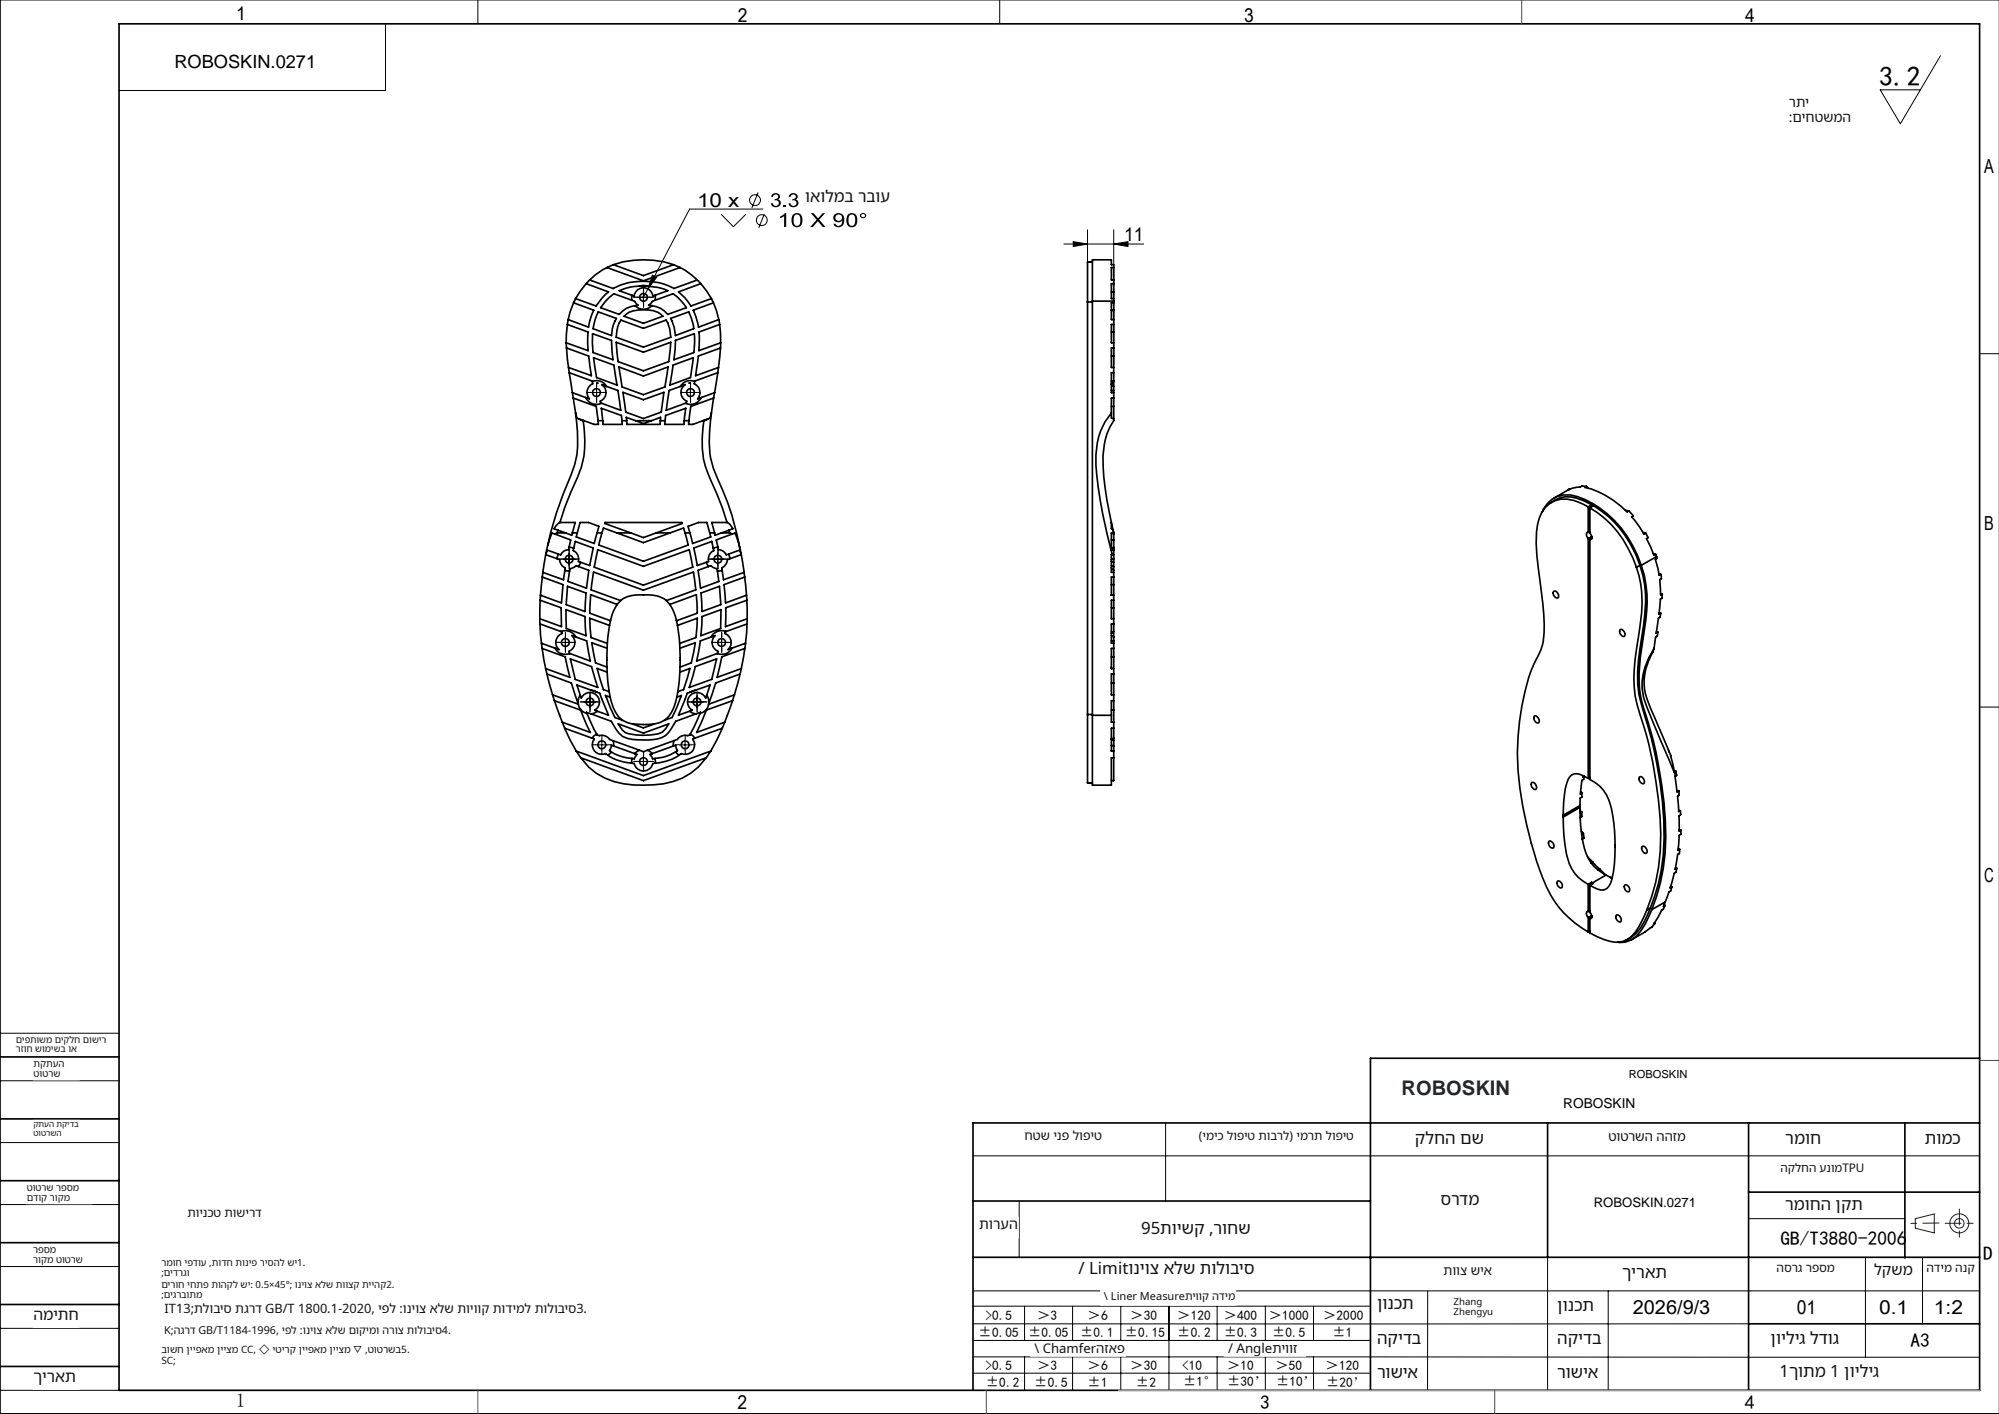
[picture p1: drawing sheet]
<svg xmlns="http://www.w3.org/2000/svg" width="420mm" height="297mm" viewBox="0 0 420 297" stroke-linecap="round" stroke-linejoin="round" font-family="sans-serif">
<g fill="none" stroke="#000" stroke-width=".21">
<path d="M100.4 0v5M210 0v5M420 0h-419.9v297h419.9M81 5v14h-56M407.7 11.7l-8.4 14.3-4.3-7.1h8.5M137.1 57.8l.9 .4-1.9 2.5zM151.5 45l2.6 2.6 2.6-2.6M159.3 40.4l-1.3 3.3M160.7 44.6l-1.3 3.3M187 43.9h-42.1l-8.8 16.8M223.5 51.3h16.8M225.5 50.8l3 .5-3 .5z"/>
<path d="M228.5 48.3v6.8M234 51.3l3-.5v1zM234 48.3v28.4M133.9 62.4h2.6M135.2 61.2v2.5M136.1 60.7l-.9 1.7M415.9 74.3h4.1M124.1 82.4h2.5M125.3 81.2v2.5M143.8 82.4h2.5M145.1 81.2v2.5M118.3 117.4h2.5"/>
<path d="M119.6 116.2v2.5M149.6 117.4h2.5M150.8 116.2v2.5M117.5 134.9h2.5M118.8 133.7v2.5M150.4 134.9h2.5M151.6 133.7v2.5M122.7 147.5h2.5M124 146.2v2.5M125.2 156.5h2.5M126.4 155.2v2.5M133.9 159.9h2.6"/>
<path d="M135.2 158.7v2.5M142.7 156.5h2.5M143.9 155.2v2.5M145.2 147.5h2.5M146.4 146.2v2.5M415.9 148.5h4.1M0 217h25M0 227h25M0 240h25M244.9 236v16.3M0 253h25M204.4 242.8h211.5"/>
<path d="M214.1 252.4v11.8M367.4 256h32.8M0 266h25M0 279h25M204.4 271.1h211.5M204.4 278.1h163M204.4 274.4h83.5M215.3 274.4v7.1M225.4 274.4v7.1M235.5 274.4v7.1M245.6 274.4v17.6M255.7 274.4v7.1"/>
<path d="M265.9 274.4v7.1M276 274.4v7.1M300 271.1l-.1 21M325.2 264.1v27.9M337.9 271.1v20.9M391.9 264.1v21M403.9 264.1v14M0 292h25M204.4 285l211.5 .1M204.4 288.4h83.5M204.5 281.5h83.5M215.3 285v7"/>
<path d="M225.4 285v7M235.5 285v7M255.7 285v7M265.9 285v7M276 285v7M287.9 292h128"/>
<circle cx="158.6" cy="42" r="1.15"/>
<circle cx="160" cy="46.2" r="1.14"/>
</g>
<g fill="none" stroke="#191924" stroke-width=".21">
<path d="M402.4 256l4-1v4l-4-1z"/>
<circle cx="411.7" cy="257" r="1"/>
<circle cx="411.7" cy="257" r="2"/>
</g>
<g fill="none" stroke="#000" stroke-width=".21" stroke-dasharray="30.5 1.3 1.3 1.3">
<path d="M134 62.4h-.9M135.2 61.2v-.8M135.2 63.7v.8M136.5 62.4h.8M124.1 82.4h-.8M125.4 81.2v-.8M125.4 83.7v.8M126.6 82.4h.8M143.8 82.4h-.8M145.1 81.2v-.8M145.1 83.7v.8M146.3 82.4h.9"/>
<path d="M118.3 117.4h-.8M119.6 116.2v-.8M119.6 118.7v.8M120.8 117.4h.9M149.6 117.4h-.8M150.8 116.2v-.8M150.8 118.7v.8M152.1 117.4h.8M117.5 134.9h-.8M118.8 133.7v-.8M118.8 136.2v.8M120 134.9h.9"/>
<path d="M150.4 134.9h-.8M151.6 133.7v-.8M151.6 136.2v.8M152.9 134.9h.8M122.7 147.4h-.8M124 146.2v-.8M124 148.7v.8M125.2 147.4h.8M125.2 156.4h-.8M126.5 155.2v-.8M126.5 157.7v.8M127.7 156.4h.8"/>
<path d="M134 159.9h-.9M135.2 158.7v-.8M136.5 159.9h.8M142.7 156.4h-.8M144 155.2v-.8M144 157.7v.8M145.2 147.4h-.8M145.2 156.4h.8M146.5 146.2v-.8M146.5 148.7v.8M147.7 147.4h.8M135.2 161.2v.8"/>
</g>
<g fill="none" stroke="#000" stroke-width=".35">
<path d="M25 5h390.9v287h-390.9zM123.2 59.6l4.6 1.7-1.3 1.2-1.3 1.8-4.3-1.6M123.2 59.6l-2.3 3.1M123.9 58.8l4.9 1.8a14.1 14.1 0 0 1 12.8 0l4.9-1.8M123.9 58.8l-.7 .8M127.5 56.2l-2.3 1.4-1.3 1.2M127.5 56.2l7.7 2.8 7.7-2.8M128.9 55.6a20.1 20.1 0 0 1 12.6 0M128.9 55.6l6.3 2.3 6.3-2.3M128.9 55.6l-1.4 .6M141.5 55.6l1.4 .6M142.9 56.2l2.3 1.5 1.3 1.1"/>
<path d="M146.5 58.8l.7 .8M147.2 59.6l-4.6 1.7 1.3 1.2 1.3 1.8 4.3-1.6M147.2 59.6l2.3 3.1M228.5 55.1l1-.1zM228.5 55.1v8.4M234 56.2h-.5v2.6h.5M234 59.6h-.5v3.1h.5v.5M119 72v1.1M119 73.1l4.7 1.7 .5 4.1-4.7-1.7M119 73.1l.5 4.1M119.2 68.2l4.3 1.5 .1 4-4.6-1.7M119.2 68.2l-.2 3.8"/>
<path d="M119.4 67.1l-.2 1.1M119.5 77.2l.1 1.1M119.6 78.3l.7 4.2M119.6 78.3l4.9 1.8M120.5 63.6l4.2 1.6-.6 1.7-.5 1.8-4.2-1.6M120.5 63.6l-.7 1.9-.4 1.6M120.9 62.7l-.4 .9M124.5 70.1l4 1.4 .3 4.1-4.2-1.6zM124.7 75.1l4.3 1.6 .6 4.2-4.3-1.6zM125.7 65.5l3.8 1.4a7 7 0 0 0-1 3.6l-3.9-1.5 .4-1.7zM129.5 71.9l5.7 2.1 5.7-2.1-.4 4-5.3 2-5.3-2zM130 77.1l5.2 1.9 5.2-1.9-.7 4.2-4.5 1.6-4.5-1.6z"/>
<path d="M130.5 67.2l4.7 1.8 4.7-1.8 .8 1.9 .2 1.7-5.7 2.1-5.7-2.1a6.3 6.3 0 0 1 1-3.6zM131.1 66.4a5.8 5.8 0 0 1 5.1-1.3 4 4 0 0 1 3.1 1.3l-4.1 1.5zM132.8 62v1.1M132.8 62l.4 .2a2.01 2.01 0 0 1 2-1.8 2.01 2.01 0 0 1 2 1.8l.5-.2M132.8 63.1l-3.8-1.4-1.7 1.5-1.1 1.4 3.9 1.4a4.8 4.8 0 0 1 3.3-1.8M132.8 63.1l.6 .2 .7 .8-.7 .1M133.4 64.2a2.51 2.51 0 0 0 3.6 0M134.3 60.1a2.2 2.2 0 0 1 1.8 0M134.3 60.1h1.8M134.3 60.1h-.7a9.8 9.8 0 0 0-3.5 1l2.7 .9M136.1 60.1a10.4 10.4 0 0 1 4.2 1l-2.6 .9M137.6 63.1l3.8-1.4a11.1 11.1 0 0 1 2.8 2.9l-3.9 1.4a4.9 4.9 0 0 0-3.3-1.8"/>
<path d="M137.6 63.1l-.6 .2-.7 .8 .7 .1M137.7 62l-.1 1.1M140.9 66.9l3.8-1.4 .1 .1a8.9 8.9 0 0 1 1 3.4l-3.9 1.5-.3-1.8zM141.4 76.7l4.3-1.6-.6 4.2-4.3 1.6zM141.9 71.5l4-1.4-.1 3.9-4.2 1.6zM149.5 62.7l.4 .9M149.9 63.6l-4.2 1.6 .5 1.3 .6 2.2 4.2-1.6M149.9 63.6l.6 1.5 .5 2M150.8 78.3l-.7 4.2M150.8 78.3l-4.9 1.8M151 77.2l-.2 1.1M151 67.1l.2 1.1"/>
<path d="M151.2 68.2l-4.3 1.5-.1 4 4.6-1.7M151.2 68.2l.2 3.8M151.4 73.1l-4.7 1.7-.5 4.1 4.8-1.7M151.4 73.1l-.4 4.1M151.4 72v1.1M228.5 63.5v86.6M228.5 63.2v.2M229.5 63.4l-1 .1M229.5 63.2v87M229.5 63.2h4.5M233.5 74.8h.5M233.5 69.7h.5"/>
<path d="M233.5 65.2h.5M233.5 61.3h.5M234 63.2v.4M234 63.6h-.5v3.5h.5v1.1M234 68.2h-.5v3.8h.5v1.1M234 73.1h-.5v4.1h.5v1.1M234 78.3h-.5v4.2h.5v1.1M234 61.3v-5.7h-.5v-1h-4v8.6M234 69.7v2.2M234 65.2v1.9M234 74.8v2.3M234 61.3v1.3"/>
<path d="M234 63.6v1.6M234 68.2v1.5M234 73.1v1.7M234 78.3v1.8l-.5 .5M120.3 82.5l.1 1.1M120.3 82.5l2.7 1M120.4 83.6l4.9 1.8 .4 3M120.4 83.6l.5 3.1M120.9 86.7l.3 1.1 .5 .2M120.9 86.7a36.1 36.1 0 0 1 .3 8.8l-.5 2.2-.7 2.1a73.8 73.8 0 0 0-4.9 14.8M121.7 88l.8 .4M121.7 88l1 .4"/>
<path d="M122.5 88.4a21.6 21.6 0 0 1-2.6 15l-1.2 3.1-1 3.2M122.5 88.4h.2M122.7 88.4l2.1 .7h.9v-.7M123 83.5a2.48 2.48 0 0 0 3.4 1.2M124.5 80.1a2.42 2.42 0 0 1 3 1.1M124.5 80.1v.5a2.01 2.01 0 0 0-.7 3.2l-.8-.3M125.6 80.5h.1M125.7 88.4h.9M126.6 88.4l-.3-2.6 4.3 1.5 .1 1.1M126.6 88.4l.1 .7h4v-.7M127.5 81.2l2.3 .8 .6 4.2-4-1.5M127.5 81.2l-1.1-.4a1.99 1.99 0 0 1-.3 3.5l.1 .3 .2 .1"/>
<path d="M130.7 88.4h1M130.9 82.4l4.3 1.6 4.3-1.6-.6 4.2-3.7 1.3-3.7-1.3zM131.7 88.4l-.1-.7 3.6 1.3 1.7-.6M131.7 88.4v.7h7v-.7M133.5 88.4h3.4M136.9 88.4l1.9-.7-.1 .7M138.7 88.4h1M139.7 88.4l.1-1.1 4.3-1.5-.3 2.6M139.7 88.4v.7h4l.1-.7M142.9 81.2l-2.3 .8-.6 4.2 4-1.5M142.9 81.2l1.1-.4a1.99 1.99 0 0 0 .3 3.5l-.1 .3-.2 .1M143.8 88.4h.9"/>
<path d="M144.7 88.4v.7h.9l2.1-.7M144.9 80.5h.1M145.9 80.1a2.42 2.42 0 0 0-3 1.1M145.9 80.1v.5a2.06 2.06 0 0 1 .7 3.2l.8-.3M147.4 83.5a2.51 2.51 0 0 1-3.4 1.2M147.7 88.4h.2M147.9 88.4a20.2 20.2 0 0 0 1.4 12.5l2.5 5.8 1 3M148.7 88l-.8 .4M148.7 88l-1 .4M149.5 86.7l-.3 1.1-.5 .2M149.5 86.7a25.4 25.4 0 0 0 .4 11.6l.8 2.1a55.9 55.9 0 0 1 4.7 14.7M149.9 83.6l-4.8 1.8-.4 3"/>
<path d="M149.9 83.6l-.4 3.1M150.1 82.5l-.2 1.1M150.1 82.5l-2.7 1M233.5 86.7a15 15 0 0 0-3.2 11 100.5 100.5 0 0 0 3.4 18.8M233.5 86.7v1.1l.5 .2v.3a14.9 14.9 0 0 0-2.2 9.7 69 69 0 0 0 1.7 11.7M233.5 80.8l.5 .4M233.5 80h.5M233.5 85.4h.5M233.5 82h.5M234 83.6h-.5v3.1M234 80.2v1M234 85.4v2.5"/>
<path d="M234 81.2v1.2M234 83.6v1.8M114.7 116.5l-.6 3.7M114.7 116.5l2.4 .9M114.9 115.5l-.2 1M114.9 115.5h.1M115 115.5l-.3 1M115 115.5l2.3 .9M116.6 112.2l-.6-.2-1.1 3.5M116.6 112.2l3.3 1.2-.3 1.6M117.1 111.9l-.5 .3M117.1 117.4l.5 .1a2.09 2.09 0 0 0 1.1 1.8v.5"/>
<path d="M117.1 111.9h1.7M117.2 111.4l-.1 .5M117.2 111.4l1.6 .5M117.3 116.4l-.2 1M117.7 109.7a2.09 2.09 0 0 0-1.3 1.4l.8 .3M117.7 109.7h3.2l-.6 2.2M118.7 119.8l1 .1M118.7 119.8l-.3 2-4.3-1.6M118.8 111.9l1.3 .5 .2-.5M119.6 115l.9 .1M119.6 115l-.1 .5a1.91 1.91 0 0 0-1.7 1.1l-.5-.2M120.3 111.9h1"/>
<path d="M120.5 115.1l.4-1.4 3.7 1.4-.7 3.7-1.9-.7M120.5 115.1l-.1 .5a2.02 2.02 0 0 1 1.1 2.3l.5 .2M121.3 111.9l-.2 .9 3.7 1.4 .6-2.3M121.3 111.9l.6-2.2h1.7l2.2 .9-.4 1.3M121.5 119l2.2 .8-.5 3.7-3.9-1.4 .4-2.2M121.5 119l-.5-.2-.4 .4-.9 .2v.5M122 118.1l-.5 .9M125.4 111.9h1.1M125.6 115.5l9.6 3.5 9.6-3.5 .8 3.6-10.4 3.8-10.4-3.8zM126.5 111.9l-.7 2.6 9.4 3.4 9.4-3.4-.7-2.6M126.5 111.9l.3-1 2.8 1M129.6 111.9h2.9"/>
<path d="M129.6 111.9l5.6 2.1 8.4-3.1 .3 1M132.5 111.9l-5.4-1.9v-.3h16.2v.3l-5.4 1.9M132.5 111.9l2.7 1 2.7-1M137.9 111.9h2.9M143.9 111.9h1.1M145 111.9l.5 2.3 3.8-1.4-.2-.9M145 111.9l-.4-1.3 2.2-.9h1.7l.6 2.2M148.4 118.1l.5 .9M148.9 119l-2.3 .8 .6 3.7 3.8-1.4-.3-2.2M148.9 119l.5-.2 .4 .4 .9 .2v.5M149.1 111.9h1M149.9 115.1l-.4-1.4-3.7 1.4 .7 3.7 1.9-.7"/>
<path d="M149.9 115.1l.1 .5a2.02 2.02 0 0 0-1.1 2.3l-.5 .2M150.1 111.9l.1 .5 1.4-.5M150.8 115l-.9 .1M150.8 115l.2 .5a1.91 1.91 0 0 1 1.6 1.1l.5-.2M151.6 111.9h1.7M151.7 119.8l-1 .1M151.7 119.8l.3 2 4.4-1.6M152.8 109.7a2.24 2.24 0 0 1 1.2 1.4l-.8 .3M152.8 109.7h-3.3l.6 2.2M153.1 116.4l.2 1M153.2 111.4l.1 .5M153.2 111.4l-1.6 .5"/>
<path d="M153.3 111.9l.5 .3M153.3 117.4l-.5 .1a2.09 2.09 0 0 1-1.1 1.8v.5M153.8 112.2l.6-.2 1.1 3.5M153.8 112.2l-3.3 1.2 .3 1.6M155.4 115.5l.3 1M155.4 115.5l-2.3 .9M155.5 115.5l.3 1M155.5 115.5h-.1M155.7 116.5l-2.4 .9M155.8 116.5l.6 3.7M233.5 109.7v1.4l.4 .3 .1 .5M233.5 117.9l.5 .2v.9"/>
<path d="M233.5 113.4h.5M233.5 118.8l.5 .2M233.5 119.3l.5 .5M233.5 109.7l.5 2.2M233.7 116.5h-.2v3.7h.5v1M233.7 116.5h.3M234 111.9v.3M234 112.2l-.5-.2v3.5h.5v1.9l-.5 .1M234 115l-.4 .5M234 112.2v2.8M234 115.1v.4M234 117.4v.6"/>
<path d="M234 119v1.2M234 115l-.5 .5M324.1 107.4a5.5 5.5 0 0 1 7.3-3.1 22.3 22.3 0 0 1 13.4 14.4M326.4 105.2l-.7 .5M326.4 105.2a5.1 5.1 0 0 1 4.8-.6l1.6 .6 1.6 .8M333.3 102.2l-.9-.1-.4 .2-1.7 .2-.9 .4 .4-.2-3.3 1.9M333.3 102.2l-.3 .2a18.6 18.6 0 0 1 8.9 5.1l.3-.2M333.3 102.2l.4 .3M333.7 106.5a10.8 10.8 0 0 0-5.8-1.7 6 6 0 0 0-4.9 5.4 28.4 28.4 0 0 0 .2 8.9l.6 5.2a32.8 32.8 0 0 1 .3 11.1l-.4 1.1-1.5 3.1a39.5 39.5 0 0 0-2.9 11.9 58.1 58.1 0 0 0 1.4 21.7l2.1 7.6a28.3 28.3 0 0 0 5.7 10.9 22.9 22.9 0 0 0 5.2 4.1M333.7 111.8a.71 .71 0 0 0-.4 .7 .71 .71 0 0 0 .4 .6M333.7 106.5v5.3M333.7 113.1v50.4"/>
<path d="M334 106.7l.8-.5a22.1 22.1 0 0 1 9.8 12.5M334 106.7a22.1 22.1 0 0 1 9.8 12.4M334 113.3v50.4a8.2 8.2 0 0 1 4.6 6.3 38.5 38.5 0 0 1 0 14.8 2.36 2.36 0 0 1-2.3 2.1l-2.3-1M334 106.7v5.3l.5 .9a.33 .33 0 0 1-.5 .4M334 111.7l-.3 .1M334.4 106l-.7 .5M334.4 106v.4M334.4 112.7v.4M334.4 112.7h.1M334.4 112.7l-.7 .4M334.4 113.1l-.4 .2M341.5 107.2l.7 .1"/>
<path d="M342.2 107.3l1 1-.4 .2 1.7 2.2 .9 1.5 .4-.2M343.8 119.1a24.7 24.7 0 0 1 .7 13 46.3 46.3 0 0 0-.9 14.2l.4 1.9a86 86 0 0 1 4.8 30.6 38.4 38.4 0 0 1-2.8 12.3M344.6 118.7a25.3 25.3 0 0 1 .7 12.8l-.4 2.5a29.8 29.8 0 0 0 0 14 90.1 90.1 0 0 1 4.7 28 39 39 0 0 1-2.9 14.7M344.6 118.7l-.8 .4M344.8 118.7a25.3 25.3 0 0 1 .7 13.2 51.7 51.7 0 0 0-1 12.9 41.1 41.1 0 0 0 1.9 7.5 84.7 84.7 0 0 1 3.4 26.9 40.5 40.5 0 0 1-2.7 11.9M345.2 111.9l.6 .1M345.8 112l.5 .9-.4 .2 1.6 3.5 .3-.2M347.4 116.3l.4 .1M347.8 116.4l.3 .5M348.1 116.9l.1 .4-.4 .2 .8 3.3 .4-.2M348.1 116.9l-3.3 1.8M113.4 130l.1 1.1"/>
<path d="M113.5 131.1l.3 4M113.5 131.1l4.3 1.5M113.5 126.1l4.4 1.6 .1 3.9-4.6-1.6M113.5 126.1l-.1 3.9M113.6 125l-.1 1.1M113.8 135.1l.1 1.1M113.8 135.1l2.8 1M113.9 136.2l4.8 1.8 1 4.3-5-1.9M113.9 136.2l.8 4.2M113.9 121.2l-.3 3.8M113.9 121.2l4.4 1.6-.3 3.8-4.4-1.6M114.1 120.2l-.2 1"/>
<path d="M116.6 136.1a2.55 2.55 0 0 0 3.1 1.2M117.8 132.6a2.52 2.52 0 0 1 3.2 1.2M117.8 132.6l.2 .1 .1 .4a2.02 2.02 0 0 0-.7 3.4l-.8-.4M118.9 128.1l4 1.4 .2 4-4.1-1.5zM119.2 123.2l3.9 1.4-.2 3.8-3.9-1.4zM119.8 138.4l4.5 1.6 1.3 4.4-4.7-1.7zM121 133.8l2.3 .8 .7 4.2-4.3-1.5M121 133.8l-.8-.3a2.01 2.01 0 0 1-.6 3.3l.1 .5M127.6 136.2l-3.3-1.2 .8 4.2 2.4 .9M127.6 136.2l-.1 3.9M127.6 135.1v1.1M128.1 131.4l-4.2-1.5 .3 4 3.4 1.2"/>
<path d="M128.1 131.4l-.5 3.7M128.3 130.4l-.2 1M129.7 127l-5.6-2.1-.2 3.9 4.4 1.6M129.7 127l-.9 1.7-.5 1.7M130.4 126.1l-6.2-2.2 .5-3.7 10.5 3.8 10.5-3.8 .5 3.7-6.2 2.2M130.4 126.1a7.7 7.7 0 0 1 5.3-1.1l1.7 .1a5 5 0 0 1 2.6 1M130.4 126.1l-.7 .9M140 126.1l.7 .9M140.7 127l5.6-2.1 .2 3.9-4.4 1.6M140.7 127l.9 1.7 .5 1.7M142.1 130.4l.2 1M142.3 131.4l4.2-1.5-.3 4-3.4 1.2"/>
<path d="M142.3 131.4l.5 3.7M142.8 135.1l.1 5M142.8 136.2l3.3-1.2-.9 4.2-2.3 .9M147.3 124.6l3.9-1.4 .2 3.8-3.9 1.4zM147.5 129.5l4-1.4-.1 3.9-4.2 1.5zM149.4 133.8l-2.3 .8-.7 4.2 4.3-1.5M149.4 133.8l.8-.3a2.01 2.01 0 0 0 .6 3.3l-.1 .5M152.6 132.6a2.52 2.52 0 0 0-3.2 1.2M152.6 132.6l-.2 .1-.1 .4a2.02 2.02 0 0 1 .7 3.4l.8-.4M153.8 136.1a2.49 2.49 0 0 1-3.1 1.2M156.4 120.2l.1 1M156.5 121.2l-4.4 1.6 .3 3.8 4.4-1.6"/>
<path d="M156.5 121.2l.3 3.8M156.5 136.2l-4.8 1.8-1 4.3 5.1-1.9M156.5 136.2l-.7 4.2M156.6 135.1l-.1 1.1M156.6 135.1l-2.8 1M156.8 125l.1 1.1M156.9 126.1l-4.4 1.6-.1 3.9 4.6-1.6M156.9 126.1l.1 3.9M157 131.1l-.4 4M157 131.1l-4.4 1.5M157 130v1.1M233.5 125h.5v1.1"/>
<path d="M233.5 133.5l.5 .3M233.5 125h.1M233.5 132.7h.4M233.5 127.7h.5M233.5 138h.5M233.5 122.8h.5M233.5 134.6h.5M233.9 132.7l-.4 .4M234 121.2h-.5v3.8M234 126.1h-.5v3.9h.5v1.1M234 131.1h-.5v4h.5v1.1M234 136.2h-.5v4.2"/>
<path d="M234 132.6v1.2M234 127.7v2.2M234 138v2.3M234 121.2v3.8M234 126.1v1.6M234 131.1v1.5M234 133.8v1.2M234 136.2v1.8M234 132.6l-.1 .1M326.5 124.2a.93 .93 0 0 1 .8 1.4 .93 .93 0 0 1-.8-1.4zM340.4 132.2a.97 .97 0 0 1 .9 1.5 .97 .97 0 0 1-.9-1.5zM347.3 136.9a11.7 11.7 0 0 0-.5 11.9l3.9 9.1"/>
<path d="M347.5 136.2a12.6 12.6 0 0 0-1.5 12.3l6.1 14.5M347.5 136.2l-.2 .7M348 132.7l.3 .1M348.3 132.8l-.1 .8-.4 .2-.3 2.4M348.6 120.6h.4M348.6 128.7l.3 .1M348.9 124.7l.3 .1M348.9 128.8l-.1 .8-.4 .3-.4 3.1 .3-.2M349 120.6l.1 .9-.4 .2 .2 3.3 .3-.2M349.2 124.8v.8l-.3 .2-.4 3.2 .4-.2M114.7 140.4l.2 1.2M114.9 141.6l5.2 1.9 1.4 4.3"/>
<path d="M114.9 141.6l1.2 4.3M116.1 145.9l.4 1.3M116.1 145.9l5.4 2M116.5 147.2l5.5 2 2 4.6-5.9-2.1M116.5 147.2l2.1 5.8M118.6 153l6.2 2.3a1.98 1.98 0 0 0 .1 2.4 1.98 1.98 0 0 0 2.3 .6l.5 .3M118.6 153l2.5 4.8M121.1 157.8l.9 1.4M121.1 157.8l14.1 5.1 14.1-5.1M121.5 147.8v.1M121.5 147.9a2.5 2.5 0 0 0 1.8 2M121.9 146a2.66 2.66 0 0 0-.4 1.8"/>
<path d="M122 159.2a14 14 0 0 0 11.1 5.7 23.7 23.7 0 0 0 10.3-1.5l1.8-1 1.6-1.3 1.6-1.9M122 159.2l13.2 4.8 13.2-4.8M123.3 149.9l-.1-.3 .9 .3M123.3 149.9l2.1 4.3M124.1 149.9l4.3 1.6a5.8 5.8 0 0 0 3.5 3.6l3.3 .3a8.7 8.7 0 0 0 4.7-.9l.6-.7 1.5-2.3 4.3-1.6M124.2 145l1.2 .4M124.2 145l-3-1.1 .9 2.7a2 2 0 0 1 3.2-.6 2 2 0 0 1-.3 3.2l.5 .2M125.4 154.2l-1 .8M125.4 145.4l.6 .2 1.8 4.6-2.3-.8M125.4 154.2l.3 .2a2.42 2.42 0 0 1 2.4 .9l.7 .3M125.5 149.4l-.6 .4-.8 .1M127.5 140.1l.1 1.1"/>
<path d="M127.6 141.2l-2.2-.8 1.4 4.4 1.2 .5M127.6 141.2l.4 4.1M127.7 158.6l1.8 1 1.6 .5 1.6 .2M128 145.3l.2 1.1M128.2 146.4l-1-.3 2 4.6 1.6 .6M128.2 146.4a8.2 8.2 0 0 0 2.6 4.9M128.4 157.9l-.3-.2 .3-1.2 5.4 2-.5 .9-.5-.1M128.4 157.9l-.7 .7M128.4 157.9l2.3 1 2.1 .4M128.8 155.6l.1 1.1M128.8 155.6l5.6 2M129.9 152l5.3 2 5.3-2a4 4 0 0 1-3.8 2.4 12.5 12.5 0 0 1-5.3-.5l-.6-.5z"/>
<path d="M130.8 151.3l1 .5 1.1 .3M132.8 159.3l-.1 1M132.9 152.1l2.3 .8 2.3-.8M133 152.1l2.2 .1 2.3-.1M134.4 157.6l-1.1 .7M134.4 157.6l.8 .3 .8-.3M136 157.6l1.1 .7M137.1 158.3l-.5 .2 .5 .9 .5-.1M137.6 159.3l.1 1M139.6 151.3l-1 .5-1.1 .3M141.5 156.7l.5-.2 .3 1.2-.3 .2M141.5 156.7l-4.4 1.6"/>
<path d="M141.6 155.6l-.1 1.1M141.6 155.6l-5.6 2M142 157.9l.7 .7M142 157.9l-.1 .1a8.9 8.9 0 0 1-4.3 1.3M142.2 146.4l1-.3-2 4.6-1.6 .6M142.2 146.4a8 8 0 0 1-2.6 4.9M142.4 145.3l-.2 1.1M142.7 158.6a10.2 10.2 0 0 1-5 1.7M142.8 141.2l2.2-.8-1.4 4.4-1.2 .5M142.8 141.2l-.4 4.1M142.9 140.1l-.1 1.1M144.9 149.4l.6 .4 .8 .1"/>
<path d="M145 154.2l1 .8M145 145.4l-.6 .2-1.8 4.6 2.3-.8M145 154.2a.98 .98 0 0 1-1.1 .2l-1.2 .5a1.42 1.42 0 0 1-1.1 .7M146 155l-.4 .3a1.98 1.98 0 0 1-.1 2.4 1.98 1.98 0 0 1-2.3 .6l-.5 .3M146.1 140l4.5-1.6-1.1 4.3-4.7 1.7zM146.2 145l3-1.1-.9 2.7a2 2 0 0 0-3.2-.6 2 2 0 0 0 .4 3.2l-.6 .2M146.2 145l-1.2 .4M147.1 149.9l.1-.3-.9 .3M147.1 149.9l-2.1 4.3M148.5 146a2.41 2.41 0 0 1 .4 1.8M148.9 147.9a2.5 2.5 0 0 1-1.8 2M148.9 147.8v.1"/>
<path d="M149.3 157.8l-.9 1.4M151.8 153l-2.5 4.8M151.8 153l-5.8 2M152.3 151.7l-.5 1.3M153.9 147.2l-5.5 2-2 4.6 5.9-2.1M153.9 147.2l-1.6 4.5M154.3 145.9l-.4 1.3M154.3 145.9l-5.4 2M155.5 141.6l-5.1 1.9-1.5 4.3M155.5 141.6l-1.2 4.3M155.8 140.4l-.3 1.2M228.5 150.1h1"/>
<path d="M228.5 150.1v14.3M229.5 150.2v14.7h4v-5.7h.5M229.5 150.2h4M233.5 140.4h.5v1.2M233.5 155.3l.5 .3v1.1M233.5 150.2v1.5h.5v3.3M233.5 140.1v.3M233.5 143.5h.5M233.5 149.2h.5M233.5 155.2h.1M233.5 156.5l.5 .2M233.5 157.7l.2 .1"/>
<path d="M233.6 155.2l-.1 .1M234 141.6h-.5v4.3h.5M234 145.9v1.3M234 147.2h-.5v3M234 153h-.5v4.8h.5v6.2h-.5M234 143.5v2.4M234 149.2v2.4M234 155.1v.3h-.3M234 141.6v1.9M234 147.2v2M234 156.7v1M234 155l-.4 .2"/>
<path d="M322.4 150.4a.97 .97 0 0 1 .9 1.4 .97 .97 0 0 1-.9-1.4zM350.7 157.9l.3 .7M351 158.7l.8 3.5 .3-.2M132.7 160.3l.5 .1a2.01 2.01 0 0 0 2 1.5 2.01 2.01 0 0 0 2-1.5l.5-.1M228.5 164.4l1 .1zM321.8 164.4a.97 .97 0 0 1 .9 1.4 .97 .97 0 0 1-.9-1.4zM325.5 176.7a.97 .97 0 0 1 .9 1.4 .97 .97 0 0 1-.9-1.4zM328.4 171.6a30.8 30.8 0 0 0 1.3 9.8 7.9 7.9 0 0 0 4 4.3M328.4 171.2v.4M332 169.2l-3.6 2M332 169.6l-3.6 2M332 169.6v1.2"/>
<path d="M332 169.2v.4M332 170.2l.4 .4M332 170.8v.9M332 171.7l.3 3.5M332.1 166.3l.3 .3M332.2 174.6l.5 .4M332.3 175.2l.2 1M332.4 170.6l-.4 .2M332.4 170.6v.9l-.4 .2M332.4 166.6v.8l-.4 .2v1.6M332.5 176.2a12.4 12.4 0 0 0 1.8 5.1M332.6 162.9l-.1 .3 .3-.2"/>
<path d="M332.7 175l-.4 .2M332.7 175l.1 1-.3 .2M332.9 163l-.2 .7-.3 .2-.4 2.9 .4-.2M333.6 180l1.1 1.1M333.7 163.5l-.5-.2a2.65 2.65 0 0 0-3.2-.3l-.6 1a22.6 22.6 0 0 0-1 7.2M334 163.3l-.3 .2M344.4 163.3l.1-.1a.97 .97 0 0 1 .8 1.4l-.6-.2-.3-.6zM344.9 177.9l.2-.1a.97 .97 0 0 1 .8 1.4 1.02 1.02 0 0 1-1-1.3zM351.8 161.9l.3 .1M352.1 163l-.2 .1 .5 3.2 .3-.2M352.1 162l.2 .8-.2 .2M352.3 166.1h.4"/>
<path d="M352.6 178.4h.3M352.7 166.1l.1 .9-.3 .2 .2 3.3 .4-.2M352.7 170.2l.4 .1M352.8 174.3l.4 .1M352.9 178.4l-.1 .9-.3 .2-.5 3.1 .3-.2M353.1 170.3v.8l-.3 .2v3.3l.4-.2M353.2 174.4v.8l-.4 .2-.2 3.2 .3-.2M327.3 185.1a.94 .94 0 0 1 .8 1.4 .94 .94 0 0 1-.8-1.4zM333.7 191.4a.69 .69 0 0 0-.4 .7 .69 .69 0 0 0 .4 .6M333.7 185.7v5.7M333.7 192.7v3.1M334 185.9v5.8l.5 .8a.33 .33 0 0 1-.5 .4"/>
<path d="M334 195.6l-.3 .2M334 191.2l-.3 .2M334.3 181.3l1.5 1.5M334.4 185.3v.4M334.4 192.3v.4M334.4 192.3v.1M334.4 185.3l.4 .3-.8 .3M334.4 185.3l-.7 .4M334.4 192.3l-.7 .4M334.4 192.7l-.4 .2M334.7 181.1l1.5 1.5M334.7 181.1l-.4 .2"/>
<path d="M335.8 182.8l1.6 1M336.2 182.6l-.4 .2M336.2 182.6l1.1 1.2M337.4 183.8l-2.8 1.7M337.4 183.8l1.3 .7M338.3 184.3l.4 .1M339.7 192.2a.97 .97 0 0 1 .8 1.4 .97 .97 0 0 1-.8-1.4zM341.4 185.9a.94 .94 0 0 1 .9 1.4 .94 .94 0 0 1-.9-1.4zM342.3 197.1l-.7 .4M346 191.1l-.5 1.3a11.6 11.6 0 0 1-3.6 4.9 5.2 5.2 0 0 1-5 0l-2.9-1.3v-3.1M346.7 190.7a16.7 16.7 0 0 1-3 5.4l-1.4 1M346.7 190.7l-.7 .4"/>
<path d="M347.1 191.1a16.6 16.6 0 0 1-3.2 5.5 4.4 4.4 0 0 1-4 1.3M347.6 193.9h.2M347.8 193.9a15.1 15.1 0 0 1-5 3.5M349.6 190.1l.2 .1M349.8 190.2l-2.4 3.9 .4-.2M349.9 189.4l-2.8 1.7M349.9 189.4l-.4 1 .3-.2M351 186.3h.3M351.3 186.3l-.3 .8-.3 .3-.8 2M352 182.3l.3 .1M352.3 182.4l-.2 .8-.3 .2-.9 3.1 .4-.2M0 222h25"/>
<path d="M0 235h25M325.2 235.9v28.2M367.4 235.9v56.1M400.2 235.9v28.3M415.9 235.9h-211.5v56.1M415.9 222.3h-128v69.7M0 248h25M204.4 252.3h83.5M367.4 250.4h48.5M0 261h25M0 274h25M204.4 264.1h211.5"/>
<path d="M367.4 278.1h48.5M0 287h25"/>
<circle cx="135.2" cy="62.5" r=".82"/>
<circle cx="125.3" cy="82.5" r=".82"/>
<circle cx="145.1" cy="82.5" r=".83"/>
<circle cx="119.6" cy="117.5" r=".83"/>
<circle cx="150.8" cy="117.5" r=".82"/>
<circle cx="118.8" cy="135" r=".82"/>
<circle cx="151.6" cy="135" r=".82"/>
<circle cx="124" cy="147.4" r=".82"/>
<circle cx="126.5" cy="156.4" r=".83"/>
<circle cx="135.2" cy="160" r=".82"/>
<circle cx="144" cy="156.4" r=".82"/>
<circle cx="146.5" cy="147.4" r=".83"/>
</g>
<path d="M407.4 256.9l-5.9 .1M408.7 256.9h6M411.7 253.9v6" fill="none" stroke="#191924" stroke-width=".21" stroke-dasharray="6.3 1.3 1.3 1.3" stroke-dashoffset="3"/>
<path d="M235 292h180.9" fill="none" stroke="#c0c0c0" stroke-width=".21"/>
<path d="M319.7 0v5M415.9 222.7h4.1M100.4 292v5M207.2 292v5M314 292v5" fill="none" stroke="#00f" stroke-width=".21"/>
<path d="M406.4 255h.1" fill="none" stroke="#0ff" stroke-width=".21"/>
<g fill="#000">
<path d="M137.1 57.8l.9 .4-1.9 2.5z"/>
<path d="M225.5 50.8l3 .5-3 .5zM234 51.3l3-.5v1z"/>
</g>
<g fill="#fff" stroke="#fff" stroke-width=".35">
<path d="M36.7 9.6h31v5.9h-31z"/>
<path d="M334.9 250.2h22.4v4.3h-22.4z"/>
<path d="M160.5 39.1h26.5v5.7h-26.5z"/>
<path d="M39.4 253.5h15.6v4.9h-15.6z"/>
<path d="M33.9 264.1h31.4v4.3h-31.4z"/>
<path d="M33.9 268.9h56v4.3h-56z"/>
<path d="M33.9 273.7h90.2v4.2h-90.2z"/>
<path d="M33.9 278.4h61.5v4.3h-61.5z"/>
<path d="M33.9 282.5h54.1v4.4h-54.1z"/>
<path d="M375.9 20.2h17.4v6h-17.4z"/>
<path d="M5.6 248.5h13.6v4.3h-13.6z"/>
<path d="M7 274.5h9.6v4.3h-9.6z"/>
<path d="M7 287.5h9.6v4.3h-9.6z"/>
<path d="M7 261.5h10.9v4.2h-10.9z"/>
<path d="M3.3 217.4h19.1v4.2h-19.1z"/>
<path d="M7 235.4h9.6v4.2h-9.6z"/>
<path d="M7.1 222.5h9.5v4.2h-9.5z"/>
<path d="M302.7 250.2h8.1v4.3h-8.1z"/>
<path d="M374.1 244.2h18.3v4.3h-18.3z"/>
<path d="M404.4 237.3h8.2v4.2h-8.2z"/>
<path d="M215.3 237.3h16.3v4.2h-16.3z"/>
<path d="M251.9 237.3h32.6v4.2h-32.6z"/>
<path d="M205.7 255.8h8.2v4.2h-8.2z"/>
<path d="M238.8 256.2h24.5v4.2h-24.5z"/>
<path d="M375.1 237.3h16.3v4.3h-16.3z"/>
<path d="M337.9 237.3h16.3v4.3h-16.3z"/>
<path d="M342.2 224.2h50.8v4.4h-50.8z"/>
<path d="M297.3 237.3h16.3v4.2h-16.3z"/>
<path d="M404.8 265.2h10.2v4.2h-10.2z"/>
<path d="M393.7 265.2h8.2v4.2h-8.2z"/>
<path d="M289.3 272h10.2v4.2h-10.2z"/>
<path d="M303.3 265.5h10.2v4.2h-10.2z"/>
<path d="M289.3 279.5h10.2v4.2h-10.2z"/>
<path d="M327.2 286.5h10.2v4.3h-10.2z"/>
<path d="M373 286.3h36.6v4.2h-36.6z"/>
<path d="M327.2 279.4h10.2v4.2h-10.2z"/>
<path d="M373.2 265.2h12.3v4.2h-12.3z"/>
<path d="M289.3 286.6h10.2v4.2h-10.2z"/>
<path d="M305.4 272.5h12.2v4.3h-12.2z"/>
<path d="M231.3 271.1h28.3v3h-28.3z"/>
<path d="M216.6 281.9h19.8v2.9h-19.8z"/>
<path d="M257.3 281.9h16.9v2.9h-16.9z"/>
<path d="M225.7 264.7h39.5v5.2h-39.5z"/>
<path d="M372 279.5h16.3v4.2h-16.3z"/>
<path d="M340.8 265.5h10.2v4.2h-10.2z"/>
<path d="M327.2 272.5h10.2v4.3h-10.2z"/>
<path d="M375.1 251.4h16.3v4.2h-16.3z"/>
<path d="M328.5 229.2h78.3v4.4h-78.3z"/>
<path d="M342.2 223.6h51.5v3.6h-51.5z"/>
</g>
<text font-size="5.8" x="394.8" y="18">3.2</text>
<text font-size="4.5" x="163.3" y="47.7">10 X 90°</text>
<text font-size="4.3" x="161.8" y="43.5">3.3</text>
<text font-size="4.2" fill="#1f2633" x="294.5" y="230">ROBOSKIN</text>
<g font-size="4.1">
<text x="49.6" y="4.3">1</text>
<text x="155.1" y="4.6">2</text>
<text x="261.4" y="4.6">3</text>
<text x="366.6" y="4.6">4</text>
<text x="416.9" y="36.3">A</text>
<text x="146.5" y="43.5">10 x</text>
<text x="236.2" y="50.7">11</text>
<text x="416.9" y="111.3">B</text>
<text x="416.9" y="185.3">C</text>
<text x="374.1" y="261.4">GB/T3880-2006</text>
<text x="416.7" y="264.6">D</text>
<text x="343.1" y="276">2026/9/3</text>
<text x="377.5" y="276">01</text>
<text x="394.8" y="276">0.1</text>
<text x="406.3" y="276">1:2</text>
<text x="401.4" y="283">A3</text>
<text x="49.6" y="295.6">1</text>
<text x="154.9" y="296">2</text>
<text x="264.7" y="296">3</text>
<text x="366.6" y="296">4</text>
</g>
<text font-size="3.8" x="36.7" y="14.2">ROBOSKIN.0271</text>
<g font-size="3.5" fill="#111">
<text x="297.3" y="240.2">קלחה םש</text>
<text x="375.1" y="240.2">רמוח</text>
<text x="404.4" y="240.2">תומכ</text>
<text x="302.7" y="253.1">סרדמ</text>
<text x="375.1" y="254.2">רמוחה ןקת</text>
<text x="239.7" y="259.1">95תוישק ,רוחש</text>
<text x="226.6" y="267.6">/ Limitוניוצ אלש תולוביס</text>
<text x="340.8" y="268.4">ךיראת</text>
<text x="289.3" y="274.9">ןונכת</text>
<text x="327.2" y="275.4">ןונכת</text>
<text x="289.3" y="282.4">הקידב</text>
<text x="327.2" y="282.3">הקידב</text>
<text x="372" y="282.4">ןויליג לדוג</text>
<text x="289.3" y="289.5">רושיא</text>
<text x="327.2" y="289.4">רושיא</text>
<text x="373.9" y="289.2">1ךותמ 1 ןויליג</text>
</g>
<text font-size="3.4" fill="#111" x="169.2" y="42.4">ואולמב רבוע</text>
<g font-size="3.3" fill="#111">
<text x="7" y="277.2">המיתח</text>
<text x="7" y="290.3">ךיראת</text>
</g>
<text font-size="3.2" fill="#111" x="393.7" y="267.8">לקשמ</text>
<text font-size="3" fill="#111" x="205.7" y="258.2">תורעה</text>
<g font-size="2.9" fill="#111">
<text x="375.9" y="22.5">רתי</text>
<text x="375.9" y="25.6">:</text>
<text x="376.6" y="25.6">םיחטשמה</text>
</g>
<text font-size="2.9" x="328.5" y="232.7">ROBOSKIN</text>
<g font-size="2.8" fill="#111">
<text x="337.9" y="239.6">טוטרשה ההזמ</text>
<text x="217.4" y="284.1">\ Chamferהזאפ</text>
<text x="258" y="284.2">/ Angleתיווז</text>
</g>
<g font-size="2.8">
<text x="334.9" y="253.6">ROBOSKIN.0271</text>
<text x="205.6" y="280.8">±0.05</text>
<text x="207" y="277.2">&gt;0.5</text>
<text x="216" y="280.8">±0.05</text>
<text x="217.9" y="277.2">＞3</text>
<text x="227" y="280.8">±0.1</text>
<text x="228.5" y="277.2">＞6</text>
<text x="236.3" y="280.8">±0.15</text>
<text x="237.5" y="277.2">＞30</text>
<text x="247.4" y="280.8">±0.2</text>
<text x="247.4" y="277.2">＞120</text>
<text x="257.1" y="280.8">±0.3</text>
<text x="257.1" y="277.2">＞400</text>
<text x="266.6" y="277.2">＞1000</text>
<text x="267.3" y="280.8">±0.5</text>
<text x="278" y="277.2">＞2000</text>
<text x="279.9" y="280.8">±1</text>
<text x="207" y="287.8">&gt;0.5</text>
<text x="217.9" y="287.8">＞3</text>
<text x="228.5" y="287.8">＞6</text>
<text x="237.5" y="287.8">＞30</text>
<text x="248.4" y="287.8">&lt;10</text>
<text x="257.8" y="287.8">＞10</text>
<text x="268" y="287.8">＞50</text>
<text x="278.5" y="287.8">＞120</text>
<text x="207.1" y="291.3">±0.2</text>
<text x="217.3" y="291.3">±0.5</text>
<text x="228.5" y="291.3">±1</text>
<text x="238.7" y="291.3">±2</text>
<text x="248.6" y="291.1">±1°</text>
<text x="257.8" y="291.1">±30’</text>
<text x="268.1" y="291.1">±10’</text>
<text x="278.6" y="291.2">±20’</text>
</g>
<g font-size="2.7" fill="#111">
<text x="303.3" y="267.7">תווצ שיא</text>
<text x="34.6" y="275.9">IT13;תלוביס תגרד GB/T 1800.1-2020, יפל :וניוצ אלש תויווק תודימל תולוביס3.</text>
</g>
<g font-size="2.6" fill="#111">
<text x="215.3" y="239.5">חטש ינפ לופיט</text>
<text x="39.4" y="255.7">תוינכט תושירד</text>
</g>
<g font-size="2.5" fill="#111">
<text x="251.9" y="239.4">)ימיכ לופיט תוברל( ימרת לופיט</text>
<text x="374.1" y="246.3">הקלחה ענומTPU</text>
<text x="373.2" y="267.3">הסרג רפסמ</text>
<text x="404.8" y="267.3">הדימ הנק</text>
</g>
<text font-size="2.3" x="342.2" y="226.5">ROBOSKIN</text>
<g font-size="2.3" fill="#111">
<text x="231.9" y="273">\ Liner Measureתיווק הדימ</text>
<text x="34.5" y="280.3">K;הגרד GB/T1184-1996, יפל :וניוצ אלש םוקימו הרוצ תולוביס4.</text>
</g>
<g font-size="2.1" fill="#111">
<text x="33.9" y="286.4">SC;</text>
<text x="33.9" y="284.2">בושח ןייפאמ ןייצמ CC, ◇ יטירק ןייפאמ ןייצמ ▽ ,טוטרשב5.</text>
</g>
<g font-size="2" fill="#111">
<text x="3.3" y="219">םיפתושמ םיקלח םושיר</text>
<text x="3.3" y="221">רזוח שומישב וא</text>
<text x="7.1" y="224.2">תקתעה</text>
<text x="7.1" y="226.3">טוטרש</text>
<text x="5.6" y="250.2">טוטרש רפסמ</text>
<text x="5.6" y="252.3">םדוק רוקמ</text>
<text x="7" y="263.1">רפסמ</text>
<text x="7" y="265.3">רוקמ טוטרש</text>
<text x="33.9" y="265.8">רמוח יפדוע ,תודח תוניפ ריסהל שי1.</text>
<text x="33.9" y="267.9">;</text>
<text x="34.4" y="267.9">םידרגו</text>
<text x="33.9" y="270.6">םירוח יחתפ תוהקל שי: 0.5×45°; וניוצ אלש תווצק תייהק2.</text>
<text x="33.9" y="272.7">;</text>
<text x="34.4" y="272.7">םיגרבותמ</text>
<text x="305.4" y="274.2">Zhang</text>
<text x="305.4" y="276.3">Zhengyu</text>
</g>
<g font-size="1.7" fill="#111">
<text x="7" y="238.6">טוטרשה</text>
<text x="7" y="236.8">קתעה תקידב</text>
</g>
</svg>
